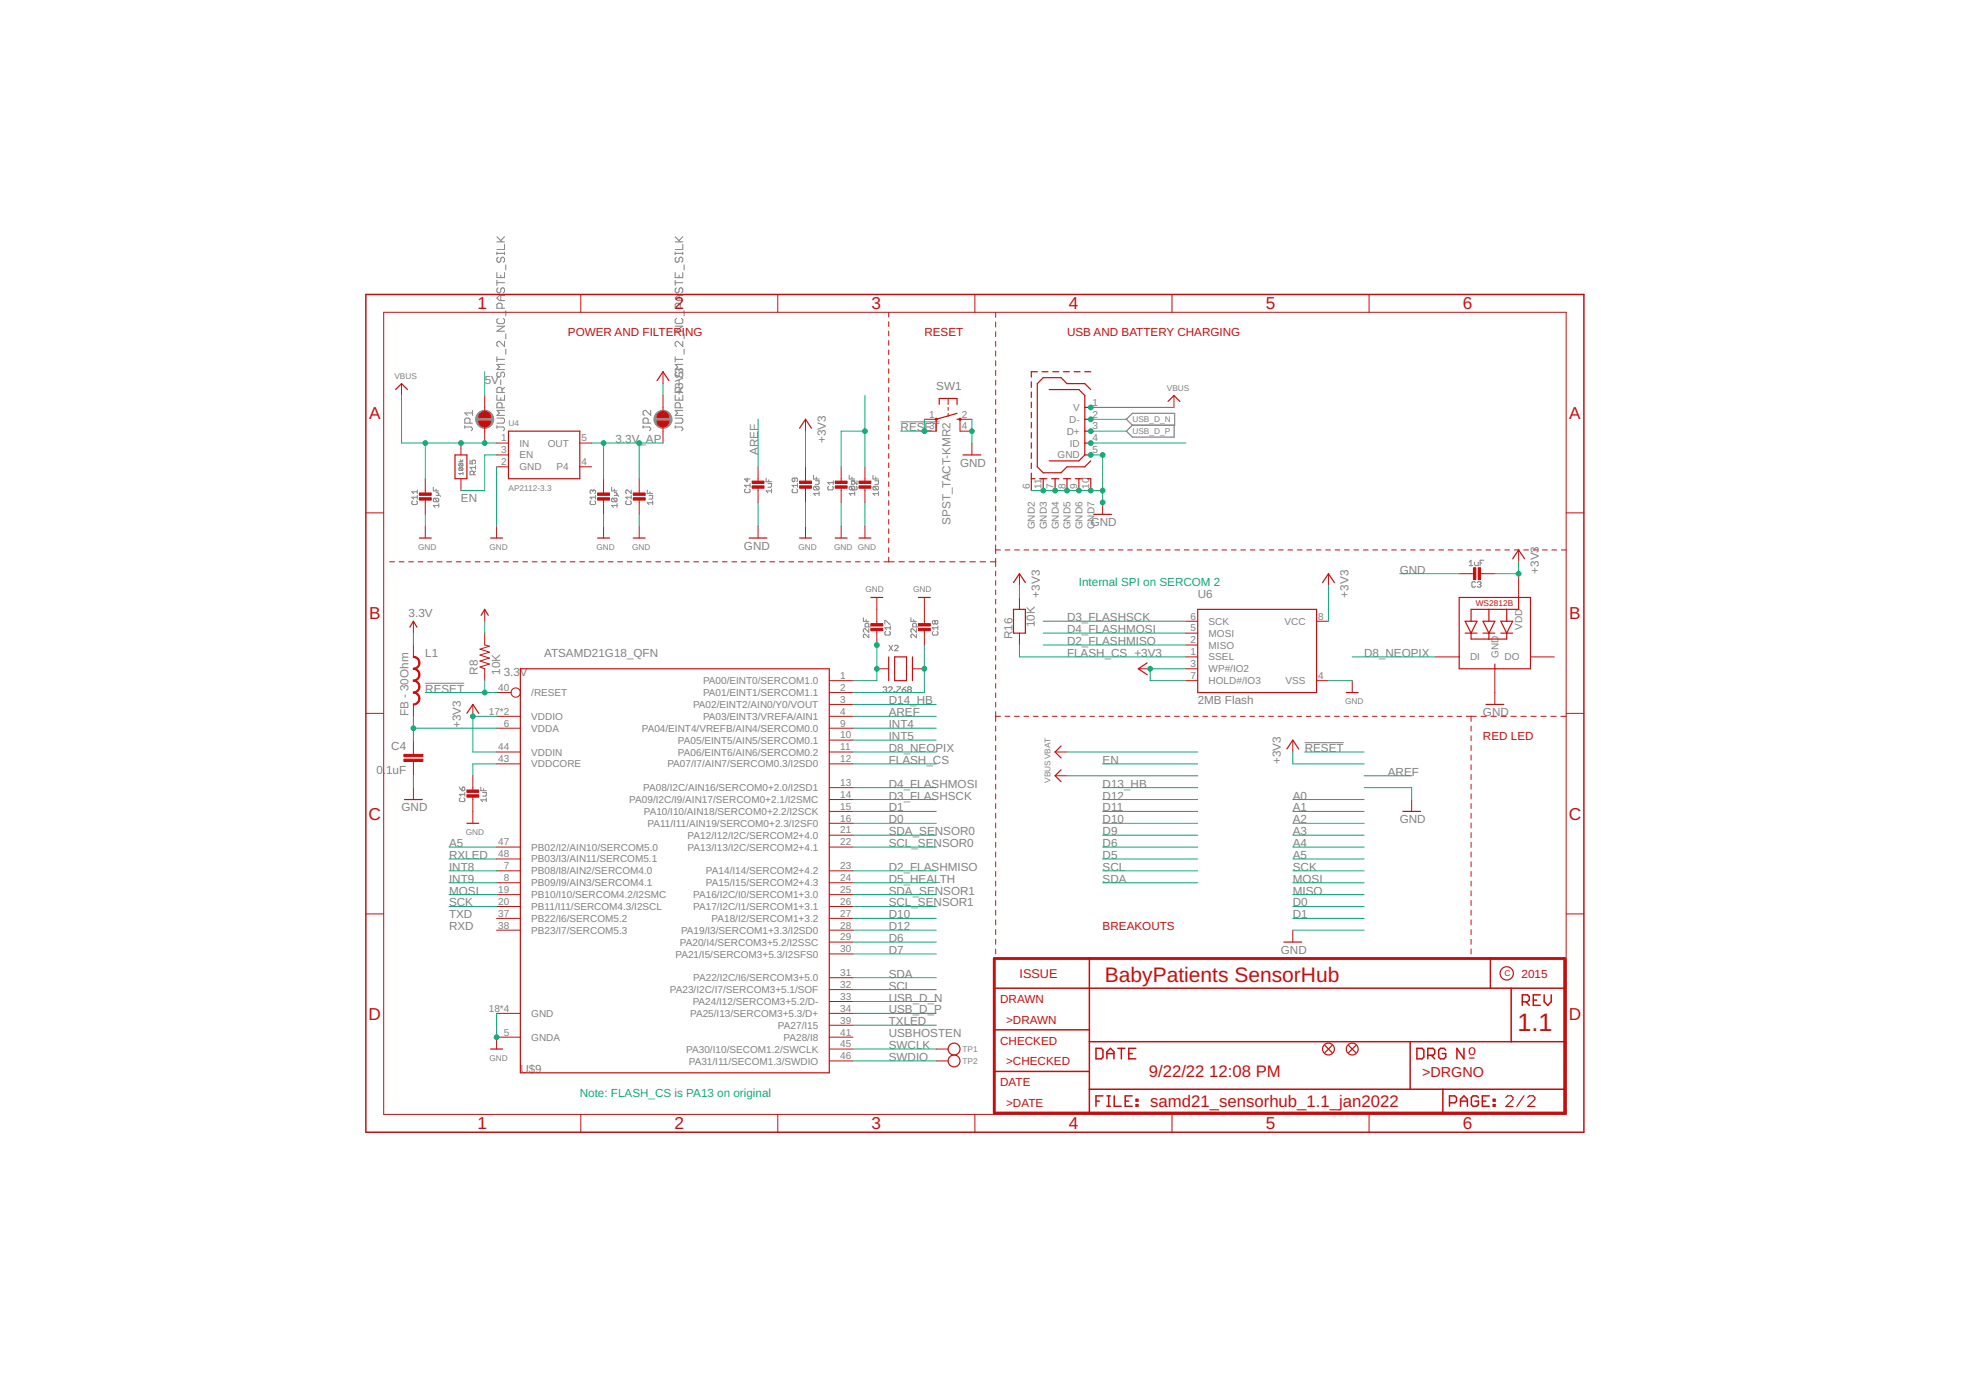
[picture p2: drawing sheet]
<svg xmlns="http://www.w3.org/2000/svg" width="420mm" height="297mm" viewBox="0 0 420 297" stroke-linecap="round" stroke-linejoin="round" font-family="sans-serif">
<g fill="none" stroke="#808080" stroke-width=".21">
<path d="M106.2 58.2v1.1h1.6v-1.1M106.2 53.9v.5M106.2 59.9v1.1M106.2 54.1h1.6M106.2 51.7h1.6M106.2 50.6l1.1 1.1M106.5 55l-.3 .2v.6l.3 .2h.2l.3-.2v-.6l.3-.2h.2l.3 .2v.6l-.3 .2M107 58.8v.5M107.8 52.2v1.1h-1.6M107.8 53.9v.5M107.8 50.6l-.8 .8M108.1 56.6v1.1"/>
<path d="M144.3 58.2v1.1h1.6v-1.1M144.3 54.1h1.6M144.3 51.7h1.6M144.3 53.9v.5M144.3 59.9v1.1M144.3 50.6l1.1 1.1M144.6 55l-.3 .2v.6l.3 .2h.2l.3-.2v-.6l.3-.2h.2l.3 .2v.6l-.3 .2M145.1 58.8v.5M145.9 52.2v1.1h-1.6M145.9 53.9v.5M145.9 50.6l-.8 .8M146.2 56.6v1.1"/>
<path d="M106.2 76.2v1.1M106.2 76.8h1.6M106.2 69.7h1.6l-1.6 1.1h1.6M106.2 60.4h1.6M106.5 61.5l-.3 .3v.5l.3 .3h.2l.3-.3v-.5l.3-.3h.2l.3 .3v.5l-.3 .3M106.5 68.1l-.3 .2v.6l.3 .3h1l.3-.3v-.6l-.3-.2M106.5 79.5l-.3 .3v.5l.3 .3h.2l.3-.3v-.5l.3-.3h.2l.3 .3v.5l-.3 .3M107 63.1v1.1M107.3 65.9v-.9l-.3-.2h-.5l-.3 .2v.9h1.6M107.8 73v1.1l-1.1-1.1h-.2l-.3 .2v.6l.3 .3M107.8 77.9h-1.6l.5 .5-.5 .6h1.6M107.8 63.1h-1.1l-.5 .6 .5 .5h1.1"/>
<path d="M108.1 66.4v1.1M108.1 71.3v1.1M108.1 74.6v1.1M144.3 76.8h1.6M144.3 69.7h1.6l-1.6 1.1h1.6M144.3 60.4h1.6M144.3 76.2v1.1M144.6 79.5l-.3 .3v.5l.3 .3h.2l.3-.3v-.5l.3-.3h.2l.3 .3v.5l-.3 .3M144.6 68.1l-.3 .2v.6l.3 .3h1l.3-.3v-.6l-.3-.2M144.6 61.5l-.3 .3v.5l.3 .3h.2l.3-.3v-.5l.3-.3h.2l.3 .3v.5l-.3 .3M145.1 63.1v1.1M145.4 65.9v-.9l-.3-.2h-.5l-.3 .2v.9h1.6"/>
<path d="M145.9 77.9h-1.6l.5 .5-.5 .6h1.6M145.9 73v1.1l-1.1-1.1h-.2l-.3 .2v.6l.3 .3M145.9 63.1h-1.1l-.5 .6 .5 .5h1.1M146.2 66.4v1.1M146.2 71.3v1.1M146.2 74.6v1.1M98.1 98.7h.8M98.2 99h.6l.1 .2-.1 .4M98.2 99.9h.6l.1 .2-.1 .4M98.2 99.9l-.1 .5 .1 .1h.6M98.2 99l-.1 .5 .7 .1M98.2 99.9l.6 .6"/>
<path d="M98.2 99l.6 .6M98.4 98.2l.3 .5 .2-.5M99.3 91.2h1.4l.3 .3v.3l-.3 .3M99.3 91v.5M100.4 90.4v-.8l-.2-.3h-.6l-.3 .3v.8h1.7M100.5 98.3v.8h.5l-.1-.4 .1-.4h.4l.2 .2v.4l-.2 .2M101 87.7v1.1M101 88.2h-1.7l.6 .6M101.6 99.9h-1.1l.4 .4M101.6 99.5v.8M106.2 91.2h1.3l.3 .3v.3l-.3 .3M106.2 84.4v1.1h1.6v-1.1"/>
<path d="M106.2 89.3h1.3l.3 .3v.5l-.3 .3h-1.3M106.2 91v.5M107 81.2v1M107 85v.5M107.3 83.9v-.8l-.3-.3h-.5l-.3 .3v.8h1.6M107.3 87.1v-.8l-.3-.2h-.5l-.3 .2v.8h1.6M107.8 87.7h-1.6l.5 .5-.5 .6h1.6M107.8 82.8l-.5 .5M137.4 91.2h1.4l.3 .3v.3l-.3 .3M137.4 91v.5M138.5 90.4v-.8l-.2-.3h-.6l-.3 .3v.8h1.7M139.1 87.7v1.1l-1.1-1.1h-.3l-.3 .3v.5l.3 .3"/>
<path d="M144.3 91.2h1.3l.3 .3v.3l-.3 .3M144.3 89.3h1.3l.3 .3v.5l-.3 .3h-1.3M144.3 84.4v1.1h1.6v-1.1M144.3 91v.5M145.1 81.2v1M145.1 85v.5M145.4 87.1v-.8l-.3-.2h-.5l-.3 .2v.8h1.6M145.4 83.9v-.8l-.3-.3h-.5l-.3 .3v.8h1.6M145.9 87.7h-1.6l.5 .5-.5 .6h1.6M145.9 82.8l-.5 .5M192.5 90.1h8.3M88.2 107l-.2 .2v.4l.2 .2h.8l.2-.2v-.4l-.2-.2"/>
<path d="M89.2 104.7v.8M89.2 105.9v.8M89.2 106.3h-1.2l.4 .4M89.2 105.1h-1.2l.4 .4M92.6 104.1v.8h1.2M92.8 106.5h.8l.2 .2v.3l-.2 .2M92.8 106.5l-.2 .2v.3l.2 .2h.8M92.8 106.5l.8 .7M93.2 105.3h.4l.2 .2-.2 .4M93.2 105.9h.8l.2 .2M93.2 104.5v.4M93.8 108h-1.2l.4 .4"/>
<path d="M93.8 107.6v.8M98.9 101.2h-.8l.3 .3M98.9 100.9v.6M101.2 101.5v-.6l-.2-.2h-.4l-.1 .2v.6h1.1M101.6 100.7l-.4 .4M126.3 107l-.2 .2v.4l.2 .2h.8l.2-.2v-.4l-.2-.2M126.7 104.9l-.2-.2-.4 .2v.4l.2 .2M126.7 104.9l.2-.2 .4 .2v.4l-.2 .2M126.7 104.9v.2M127.3 106.3h-1.2l.4 .4M127.3 105.9v.8M130.7 104.1v.8h1.2"/>
<path d="M130.9 106.5l-.2 .2v.3l.2 .2h.8M130.9 106.5h.8l.2 .2v.3l-.2 .2M130.9 106.5l.8 .7M131.3 105.9h.8l.1 .2M131.3 105.3h.4l.2 .2-.2 .4M131.3 104.5v.4M131.9 108h-1.2l.4 .4M131.9 107.6v.8M133.9 107l-.2 .2v.4l.2 .2h.8l.2-.2v-.4l-.2-.2M134.9 106.3h-1.2l.4 .4M134.9 104.7v.8l-.8-.8-.4 .2v.4l.2 .2M134.9 105.9v.8"/>
<path d="M138.3 104.7v.8h1.2M138.7 105.9h.8v.6l-.2 .2h-.6M138.9 105.1v.4M139.5 107.4h-1.2l.4 .4M139.5 107v.8M159.3 104.5l-.2 .2v.4l.2 .2h.8l.2-.2v-.4l-.2-.2M159.7 102.2v.8l-.6-.6h1.2M160.3 103.3v.8M160.3 103.7h-1.2l.4 .4M163.7 102.2v.8h1.2M164.1 103.3h.8v.6l-.2 .2h-.6M164.3 102.6v.4"/>
<path d="M164.9 104.9h-1.2l.4 .4M164.9 104.5v.8M169.5 104.5l-.2 .2v.4l.2 .2h.8l.2-.2v-.4l-.2-.2M169.9 102.2v.5l-.2 .3-.4-.3v-.3l.2-.2h.8l.2 .2v.3l-.2 .3M170.5 103.7h-1.2l.4 .4M170.5 103.3v.8M173.9 101.6v.8h1.1M174.1 103.9h.7l.2 .2v.4l-.2 .2M174.1 103.9l-.2 .2v.4l.2 .2h.7M174.1 103.9l.7 .8M174.3 102.7h.7v.6l-.2 .2h-.5M174.5 102v.4"/>
<path d="M175 105.5h-1.1l.4 .4M175 105.1v.8M177.1 103.9l-.2 .2v.4l.2 .2h.8l.2-.2v-.4l-.2-.2M178.1 102.7v.8M178.1 103.1h-1.2l.4 .4M181.5 101.6v.8h1.2M181.7 103.9l-.2 .2v.4l.2 .2h1.3l.2-.2v-.4l-.2-.2M181.7 103.9h.8l.2 .2v.4l-.2 .2zM181.9 102.7h.8v.6l-.2 .2h-.6M182.1 102v.4M182.2 103.9l-.2 .2v.4l.2 .2M182.2 102.7l-.2 .3v.3l.2 .2"/>
<path d="M182.4 102.7l.8 .8v-.8M182.7 105.5h-1.2l.4 .4M182.7 105.1v.8M186.6 101.6v.8h1.1M186.8 103.9l-.2 .2v.4l.2 .2h.7M186.8 103.9h.7l.2 .2v.4l-.2 .2M186.8 103.9l.7 .8M187 102.7h.7v.6l-.2 .2h-.5M187.2 102v.4M187.7 105.5h-1.1l.4 .4M187.7 105.1v.8M317.1 119.7h-.8v1.2"/>
<path d="M184.5 132v.8h1.2M185.1 132.4v.4M185.7 134v-.6l-.2-.2h-.4l-.2 .2v.6h1.2M185.7 134.3v.8l-.8-.8-.4 .3v.3l.2 .2M185.7 135.5v.8l-.8-.8-.4 .2v.4l.2 .2M189.1 133.4v-.8l1.2 .8M189.3 134.9l-.2 .2v.4l.2 .2h.8l.2-.2v-.4l-.2-.2M190 137.9l.8 1.2M190.3 133.8v.8M190.3 134.2h-1.2l.4 .4M190.8 137.9l-.8 1.2M191.2 138.1l.1-.2h.4l.2 .2v.2l-.7 .8h.7"/>
<path d="M194.7 132v.8h1.1M195.3 132.4v.4M195.8 135.5v.8l-.7-.8-.4 .2v.4l.2 .2M195.8 134.3v.8l-.7-.8-.4 .3v.3l.2 .2M195.8 134v-.6l-.2-.2h-.3l-.2 .2v.6h1.1M199.5 134.9l-.2 .2v.4l.2 .2h.7l.2-.2v-.4l-.2-.2M199.8 132.8l-.2-.2-.3 .2v.4l.2 .2 .3-.2M199.8 132.8l.2-.2 .4 .2v.4l-.2 .2-.4-.2M199.8 132.8v.4M200.4 134.2h-1.1l.3 .4M200.4 133.8v.8M314 120.1l.4-.4v1.2"/>
<path d="M314 120.9h.7M315.1 120.1v.6l.2 .2h.6v-.8M315.3 124.5l-.2-.2h-.4l-.1 .2v.8l.1 .2h.4l.2-.2M315.7 124.5l.2-.2h.4l.2 .2-.2 .4M316.1 124.9h.2M316.3 120.3h.4M316.3 124.9l.2 .2-.2 .4h-.4l-.2-.2M90.9 146h8.3M188.7 147l.2-.2h.4l.2 .2-.2 .4M189.1 147.4h.2M189.3 147.4l.2 .2-.2 .4h-.4l-.2-.3M189.9 147l.2-.2h.4l.2 .2v.2l-.8 .8h.8"/>
<path d="M191.1 147.7h.1v.3h-.1zM191.6 146.8h.8v.2l-.8 .7v.3M192.8 147.4h.6l.2 .3-.2 .3h-.4l-.2-.3zM193.6 146.8l-.8 .6M194.2 147.4l-.2-.2 .2-.4h.4l.2 .2-.2 .4M194.2 147.4h.4M194.2 147.4l-.2 .2 .2 .4h.4l.2-.3-.2-.3M278.8 158.7h8.3M98.2 168.2l.6 .8M98.4 170.5l-.2 .2v.4l.2 .2h.7l.2-.2v-.4l-.2-.2M98.8 168.4l.2-.2 .3 .2v.4l-.2 .2h-.3zM99.3 169.4v.7"/>
<path d="M99.3 169.8h-1.1l.4 .3M102.8 168.2v.8h1.1M103.1 169.4h.8v.5l-.2 .2h-.6M103.3 168.6v.4M103.9 170.9h-1.1l.3 .4M103.9 170.5v.8"/>
</g>
<g fill="#808080" stroke="#808080" stroke-width=".21">
<circle cx="103.6" cy="89.6" r="1.93"/>
<circle cx="141.7" cy="89.6" r="1.93"/>
</g>
<path d="M240.7 89.6l1.3-1.3h9v2.6h-9zM242 90.9l-1.3 1.2 1.3 1.3h8.9v-2.5" fill="none" stroke="#808080" stroke-width=".25"/>
<g fill="none" stroke="#c90d0c" stroke-width=".21">
<path d="M82 66.7h252.7v171.4h-252.7zM124.1 62.9v3.8M141.7 79.4v2.6M166.2 62.9v3.8M189.9 66.7v1.1M189.9 68.7v1.1M189.9 70.8v1M189.9 72.8v1M189.9 74.8v1M189.9 76.8v1M189.9 78.8v1M208.3 62.9v3.8"/>
<path d="M212.8 66.7v1.1M212.8 68.8v1.1M212.8 70.9v1M212.8 73v1M212.8 75v1.1M212.8 77.1v1.1M212.8 79.2v1M250.5 62.9v3.8M292.6 62.9v3.8M85.8 82v2.5M98.5 94.7v2.5M103.6 84.5v3.4"/>
<path d="M103.6 91.2v3.5M106.1 94.7h2.6M106.1 97.2h2.6M106.1 99.8h2.6M123.9 94.7h2.5M123.9 99.8h2.5M141.7 84.5v3.4M141.7 91.2v3.5M162 99.8v3.3M172.1 89.6v2.5M172.1 99.8v3.3M179.8 99.8v3.3"/>
<path d="M184.8 99.8v3.3M189.9 80.8v1M189.9 82.8v1M189.9 84.9v1M189.9 86.9v1M189.9 88.9v1M189.9 90.9v1M189.9 92.9v1M189.9 94.9v1M189.9 96.9v1M189.9 98.9v1M197.5 89.6h2.6v2.5h-2.6"/>
<path d="M202.6 85.2v1.2M202.6 87.1v.6M202.6 88.3v.7M207.7 94.7v2.5M207.7 89.6h-2.5v2.5h2.5M212.8 81.2v1.1M212.8 83.3v1.1M212.8 85.4v1M212.8 87.5v1M212.8 89.5v1.1M212.8 91.6v1.1M212.8 93.7v1"/>
<path d="M212.8 95.7v1.1M212.8 97.8v1.1M212.8 99.9v1.1M250.9 84.5v2.6M78.2 109.6h3.8M90.9 102.3v3.3M90.9 106.6v3.3M90.9 112.4v2.6M98.5 102.3v2.5M106.1 112.4v2.6M129 102.3v3.3M129 106.6v3.3"/>
<path d="M129 112.4v2.6M136.6 102.3v3.3M136.6 106.6v3.3M136.6 112.4v2.6M162 104.1v3.3M162 112.4v2.6M172.1 104.1v3.3M172.1 112.4v2.6M179.8 104.1v3.3M179.8 112.4v2.6M184.8 104.1v3.3M184.8 112.4v2.6"/>
<path d="M189.9 100.9v1.1M189.9 103v1M189.9 105v1M189.9 107v1M189.9 109v1M189.9 111v1M189.9 113v1M189.9 115v1M189.9 117.1v.9M189.9 119.1v1M212.8 102v1M212.8 104v1.1"/>
<path d="M212.8 106.1v1.1M212.8 108.2v1M212.8 110.2v1.1M212.8 112.3v1.1M212.8 114.4v1.1M212.8 116.5v1.8M212.8 119.3v1.8M212.8 117.5h1M214.8 117.5h1M216.8 117.5h1M218.8 117.5h1.1M220.9 117.5h1"/>
<path d="M222.9 117.5h1M224.9 117.5h1M226.9 117.5h1M228.9 117.5h1M230.9 117.5h1M232.9 117.5h1.1M234.9 117.5h1.1M235.6 107.4v2.5M237 117.5h1M239 117.5h1M241 117.5h1M243 117.5h1"/>
<path d="M245 117.5h1M247 117.5h1.1M249.1 117.5h1M251.1 117.5h1M253.1 117.5h1M255.1 117.5h1M257.1 117.5h1M259.1 117.5h1.1M261.2 117.5h1M263.2 117.5h1M265.2 117.5h1M267.2 117.5h1"/>
<path d="M269.2 117.5h1M271.2 117.5h1M273.2 117.5h1.1M275.3 117.5h1M277.3 117.5h1M279.3 117.5h1M281.3 117.5h1M283.3 117.5h1M285.3 117.5h1M287.3 117.5h1.1M289.3 117.5h1.1M291.4 117.5h1"/>
<path d="M293.4 117.5h1M295.4 117.5h1M297.4 117.5h1M299.4 117.5h1M301.5 117.5h1M303.5 117.5h1M305.5 117.5h1M307.5 117.5h1M309.5 117.5h1M311.5 117.5h1M313.5 117.5h1.1M315.6 117.5h1"/>
<path d="M317.6 117.5h1M319.6 117.5h1M321.6 117.5h1M323.6 117.5h1M324.5 117.5v2.6M325.6 117.5h1M327.6 117.5h1.1M329.6 117.5h1.1M331.7 117.5h1M333.7 117.5h1M334.7 109.6h3.8M83.3 120.1h1"/>
<path d="M85.3 120.1h1M87.3 120.1h1.1M88.3 132.8v2.5M88.3 137.8v2.6M89.4 120.1h1M91.4 120.1h1M93.4 120.1h1.1M95.5 120.1h1M97.5 120.1h1M99.5 120.1h1M101.6 120.1h1M103.6 120.1h1"/>
<path d="M103.6 135.3v2.5l1 .3-2 .6 2 .7-2 .6 2 .6-2 .7 2 .6-2 .6 1 .4v2.6M103.6 130.2v2.6M105.6 120.1h1M107.7 120.1h1M109.7 120.1h1M111.7 120.1h1M113.7 120.1h1.1M115.8 120.1h1M117.8 120.1h1M119.8 120.1h1.1M121.9 120.1h1M123.9 120.1h1"/>
<path d="M125.9 120.1h1.1M128 120.1h1M130 120.1h1M132 120.1h1.1M134 120.1h1.1M136.1 120.1h1M138.1 120.1h1M140.1 120.1h1.1M142.2 120.1h1M144.2 120.1h1M146.2 120.1h1.1M148.3 120.1h1"/>
<path d="M150.3 120.1h1M152.3 120.1h1.1M154.4 120.1h1M156.4 120.1h1M158.4 120.1h1.1M160.5 120.1h1M162.5 120.1h1M164.5 120.1h1.1M166.6 120.1h1M168.6 120.1h1M170.6 120.1h1.1M172.7 120.1h1"/>
<path d="M174.7 120.1h1M176.7 120.1h1.1M178.8 120.1h1M180.8 120.1h1M182.8 120.1h1M184.8 120.1h1.1M186.9 120.1h1M187.4 127.7v5.8M187.4 134.5v3.3M188.9 120.1h2.2M192.1 120.1h1.2M194.3 120.1h1.2"/>
<path d="M196.4 120.1h1.2M197.5 127.7v5.8M197.5 134.5v3.3M198.6 120.1h1.2M200.8 120.1h1.2M202.9 120.1h1.2M205.1 120.1h1.2M207.3 120.1h1.1M209.5 120.1h1.1M211.6 120.1h1.2M212.8 122.1v1M212.8 124.1v1"/>
<path d="M212.8 126.1v1M212.8 128.1v1M212.8 130.1v1M212.8 132.1v1M212.8 134.1v1M212.8 136.1v1M212.8 138.1v1M217.9 122.6v2.5M217.9 127.7v2.5M217.9 135.3v2.5M253.4 132.8h2.6M253.4 135.3h2.6"/>
<path d="M253.4 137.8h2.6M281.4 132.8h2.5M283.9 122.6v2.5M311.8 122.6h3.4M316.2 122.6h3.3M324.5 122.6v5.1M78.2 152.4h3.8M88.3 150.5v2.6M88.3 158.2v3M101 150.5v2.6M106.1 153.1h5.1M106.1 155.6h5.1"/>
<path d="M106.1 148h3.1M177.2 153.1h5.1M177.2 155.6h5.1M177.2 148h5.1M177.2 145.5h5.1M177.2 150.5h5.1M177.2 158.2h5.1M187.4 142.9h2.5M195 142.9h2.5M212.8 140.1v1M212.8 142.1v1M212.8 144.1v1"/>
<path d="M212.8 146.1v1M212.8 148.1v1M212.8 150.1v1M212.8 152.1v2.1M212.8 155.2v1M212.8 157.2v1.1M212.8 159.3v1.1M212.8 153.1h1M214.8 153.1h1M216.8 153.1h1M218.8 153.1h1M220.8 153.1h1"/>
<path d="M222.8 153.1h1.1M224.9 153.1h1M226.9 153.1h1M228.9 153.1h1M230.9 153.1h1M232.9 153.1h1M234.9 153.1h1M236.9 153.1h1M239 153.1h.9M241 153.1h1M243 153.1h1M243.3 142.9h2.5"/>
<path d="M245 153.1h1M247 153.1h1M249 153.1h1M251 153.1h1M253 153.1h1M253.4 145.5h2.6M253.4 142.9h2.6M253.4 140.4h2.6M255 153.1h1.1M257 153.1h1.1M259.1 153.1h1M261.1 153.1h1"/>
<path d="M263.1 153.1h1M265.1 153.1h1M267.1 153.1h1M269.1 153.1h1M271.1 153.1h1M273.1 153.1h1.1M275.1 153.1h1.1M276.3 158.2v2.5M277.2 153.1h1M279.2 153.1h1M281.2 153.1h1M281.4 145.5h2.5"/>
<path d="M283.2 153.1h1M285.2 153.1h1M287.2 153.1h1M289 145.5v2.5M289.2 153.1h1M291.2 153.1h1M293.3 153.1h1M295.3 153.1h1M297.3 153.1h1M299.3 153.1h1M301.3 153.1h1M303.3 153.1h1"/>
<path d="M305.3 153.1h1M306.8 140.4h5M307.3 153.1h1.1M309.4 153.1h1M311.4 153.1h1M313.4 153.1h2.1M314.4 153.1v1.1M314.4 155.2v1M314.4 157.2v1.1M314.4 159.3v1.1M316.5 153.1h1.1M318.6 153.1h1.2"/>
<path d="M319.5 142.9v7.6M320.8 153.1h1.1M322.9 153.1h1.1M325 153.1h1.2M327.1 140.4h5.1M327.2 153.1h1.1M329.3 153.1h1.1M331.4 153.1h1.2M333.6 153.1h1.1M334.7 152.4h3.8M88.3 162.7v3.1M88.3 168.3v2.6"/>
<path d="M101 165.8v3.3M101 170.1v5.8M106.1 160.7h5.1M106.1 163.2h5.1M177.2 160.7h5.1M177.2 170.9h5.1M177.2 168.3h5.1M177.2 175.9h5.1M177.2 173.4h5.1M177.2 163.2h5.1M177.2 178.5h5.1M212.8 161.4v1"/>
<path d="M212.8 163.4v1.1M212.8 165.5v1.1M212.8 167.6v1.1M212.8 169.7v1M212.8 171.7v1.1M212.8 173.8v1.1M212.8 175.9v1M212.8 177.9v1.1M225.5 165.8h2.5M225.5 160.7h2.5M301.7 170.9v2.5M314.4 161.4v1"/>
<path d="M314.4 163.4v1.1M314.4 165.5v1.1M314.4 167.6v1.1M314.4 169.7v1M314.4 171.7v1.1M314.4 173.8v1.1M314.4 175.9v1M314.4 177.9v1.1M78.2 195.3h3.8M106.1 191.2h5.1M106.1 193.7h5.1M106.1 196.3h5.1"/>
<path d="M106.1 198.8h5.1M106.1 188.6h5.1M106.1 186.1h5.1M106.1 181h5.1M106.1 183.6h5.1M177.2 191.2h5.1M177.2 193.7h5.1M177.2 196.3h5.1M177.2 198.8h5.1M177.2 188.6h5.1M177.2 186.1h5.1M177.2 181h5.1"/>
<path d="M212.8 180v1.1M212.8 182.1v1.1M212.8 184.1v1.1M212.8 186.2v1.1M212.8 188.3v1.1M212.8 190.4v1M212.8 192.4v1.1M212.8 194.5v1.1M212.8 196.6v1.1M212.8 198.6v1.1M276.3 198.8v2.5M314.4 180v1.1"/>
<path d="M314.4 182.1v1.1M314.4 184.1v1.1M314.4 186.2v1.1M314.4 188.3v1.1M314.4 190.4v1M314.4 192.4v1.1M314.4 194.5v1.1M314.4 196.6v1.1M314.4 198.6v1.1M334.7 195.3h3.8M106.1 216.6h5.1M177.2 216.6h5.1"/>
<path d="M177.2 208.9h5.1M177.2 211.5h5.1M177.2 214h5.1M177.2 219.1h5.1M177.2 201.3h5.1M177.2 203.9h5.1M212.8 200.7v1.1M212.8 202.8v1.1M314.4 200.7v1.1M314.4 202.8v1.1M111.2 221.6h-5.1v2.6M124.1 238.1v3.9"/>
<path d="M166.2 238.1v3.9M177.2 221.6h5.1M177.2 224.2h5.1M177.2 226.7h5.1M200.1 224.2h2.5M200.1 226.7h2.5M208.3 238.1v3.9M250.5 238.1v3.9M292.6 238.1v3.9"/>
<circle cx="110.2" cy="148" r=".99"/>
</g>
<path d="M212.5 204.8h121.9v33h-121.9z" fill="none" stroke="#c90d0c" stroke-width=".61"/>
<g fill="none" stroke="#c90d0c" stroke-width=".32">
<path d="M78.2 62.9h260.3v179.1h-260.3zM212.5 211.2h121.9M232.8 204.8v33M318.5 204.8v6.4M323 211.2v11.4M325.3 214.1h1.2l.3-.4v-.7l-.3-.4h-1.2v2.2M326.1 214.1l.7 .7M327.7 213.7h.7M329.2 212.6h-1.5v2.2h1.5M330 212.6v1.5l.8 .7 .7-.7v-1.5M212.5 220.1h20.3M212.5 229h20.3"/>
<path d="M232.8 232.8h101.6M232.8 222.6h101.6M234.2 224h1.2l.3 .4v1.5l-.3 .4h-1.2zM234.2 235.3h.8M235.7 234.2h-1.5v2.2M236.6 225.1h1.5M236.6 226.3v-1.5l.7-.8 .8 .8v1.5M236.6 234.2h.7M236.6 236.4h.7M236.9 234.2v2.2M238.1 234.2v2.2h1.5M238.9 224h1.5"/>
<path d="M239.6 224v2.3M240.5 235.3h.7M241.2 225.1h.8M242 234.2h-1.5v2.2h1.5M242.7 224h-1.5v2.3h1.5M242.8 234.9h.4v.4h-.4zM242.8 236.1h.4v.3h-.4zM301.4 222.6v10.2M302.8 224h1.1l.4 .4v1.5l-.4 .4h-1.1zM305.1 225.5h1.2l.3-.4v-.7l-.3-.4h-1.2v2.3M305.9 225.5l.7 .8M308.4 232.8v5"/>
<path d="M309 224.4l-.4-.4h-.8l-.3 .4v1.5l.3 .4h.8l.4-.4v-.8h-.8M309.8 235.7h1.1l.4-.4v-.8l-.4-.3h-1.1v2.2M312.1 235.3h1.5M312.1 236.4v-1.5l.8-.7 .7 .7v1.5M312.9 224v2.3l-1.5-2.3v2.3M316 234.5l-.4-.3h-.8l-.3 .3v1.6l.3 .3h.8l.4-.3v-.8h-.8M316.8 235.3h.7M318.3 234.2h-1.5v2.2h1.5M319.1 234.9h.4v.4h-.4zM319.1 236.1h.4v.3h-.4z"/>
</g>
<g fill="none" stroke="#c90d0c" stroke-width=".25">
<path d="M221.7 79.4h-1.3v1.2M222.7 79.4h1.3M225 79.4h1.3M227.3 79.4h1.2M229.6 79.4h1.2M231.8 79.4h1.3M84.5 83.2l1.3-1.2 1.3 1.2M97.2 97.2h2.6v5.1h-2.6zM108.7 92.1h15.2v10.2h-15.2zM140.4 81.3l1.3-1.9 1.3 1.9M170.9 91.5l1.2-1.9 1.3 1.9M200.7 86.4v-1.2h3.8v1.2"/>
<path d="M204.5 89.6h.7M204.5 88.3l-4.4 1.3M205.8 97.2h3.8M220.4 81.6v1.2M220.4 83.8v1.1M220.4 85.9v1.2M220.4 88.1v1.2M220.4 90.3v1.1M220.4 92.5v1.1M220.4 94.6v1.2M220.4 96.8v1.2M220.4 99v1.1"/>
<path d="M224.2 83.2h6.4l1.2 1.3v12.7M231.8 97.2h1.3M231.8 89.6h1.3M231.8 92.1h1.3M231.8 94.7h1.3M231.8 87.1h1.3M231.8 97.2l-1.2 1.3h-6.4M233.1 83.2l-1.3-1.2h-3.8l-1.2-1.3h-3.9l-1.2 1.3v17.8l1.2 1.2h3.9l1.2-1.2h3.8l1.3-1.3M249.6 85.8l1.3-1.3 1.3 1.3M89.6 115h2.6M104.9 115h2.5M127.7 115h2.6"/>
<path d="M135.3 115h2.6M160.1 115h3.8M170.9 115h2.5M178.5 115h2.5M183.6 115h2.5M220.4 102.3h.8M220.4 101.1v3.7M222.2 102.3h1.5M222.9 102.3v2.5M224.7 102.3h1.6M225.5 102.3v2.5M227.3 102.3h1.5"/>
<path d="M228 102.3v2.5M229.8 102.3h1.5M230.6 102.3v2.5M232.3 102.3h.8v2.5M233.7 109.9h3.9M323.3 119.4l1.2-1.9 1.3 1.9M87.6 134l.7-1.2 .8 1.2M102.8 131.5l.8-1.3 .8 1.3M186.1 127.7h2.6M196.3 127.7h2.5M216.6 130.2h2.5v5.1h-2.5zM216.6 124.5l1.3-1.9 1.2 1.9"/>
<path d="M256 130.2h25.4v17.8h-25.4zM282.6 124.5l1.3-1.9 1.3 1.9M311.8 127.7h15.3v15.2h-15.3zM313.1 132.8h2.6l-1.3 2.5zM313.1 135.3h2.6M314.4 135.3v1.3h7.6v-1.3M316.9 132.8h2.6l-1.3 2.5zM316.9 135.3h2.6M318.2 130.2v2.6M318.2 135.3v1.3M320.7 132.8h2.6l-1.3 2.5zM320.7 135.3h2.6"/>
<path d="M322 130.2v2.6M324.5 127.7v2.5h-10.1v2.6M99.8 152.4l1.2-1.9 1.3 1.9M111.2 142.9h66v86.4h-66zM189.9 140.4v5.1M191.2 140.4h2.5v5.1h-2.5zM195 140.4v5.1M226.8 159.4l-1.3 1.3 1.3 1.3M245.2 141.6l-1.9 1.3 1.9 1.3M287.7 148h2.6M317.6 150.5h3.8M319.5 141.9v1"/>
<path d="M86.4 170.9h3.9M99.8 175.9h2.5M226.8 164.5l-1.3 1.3 1.3 1.2M275 160.1l1.3-1.9 1.3 1.9M299.8 173.4h3.8M274.4 201.3h3.8M104.9 224.2h2.5M283.1 223.4l1.6 1.5M284.7 223.4l-1.6 1.5M288.2 223.4l1.6 1.5M289.8 223.4l-1.6 1.5M314.1 226.1h.9"/>
<path d="M321.8 234.5l.4-.3h.8l.3 .3v.4l-1.5 1.6h1.5M325.7 234.2l-1.5 2.3M326.5 234.5l.4-.3h.7l.4 .3v.4l-1.5 1.6h1.5"/>
<circle cx="322" cy="208" r="1.42"/>
<circle cx="203.9" cy="226.7" r="1.27"/>
<circle cx="203.9" cy="224.2" r="1.27"/>
<circle cx="283.9" cy="224.2" r="1.27"/>
<circle cx="289" cy="224.2" r="1.27"/>
</g>
<g fill="#c90d0c" stroke="#c90d0c" stroke-width=".21">
<path d="M89.6 106.4h2.6v.5h-2.6z"/>
<path d="M89.6 105.3h2.6v.6h-2.6z"/>
<path d="M135.3 106.4h2.6v.5h-2.6z"/>
<path d="M135.3 105.3h2.6v.6h-2.6z"/>
<path d="M127.7 106.4h2.6v.5h-2.6z"/>
<path d="M127.7 105.3h2.6v.6h-2.6z"/>
<path d="M160.7 103.8h2.6v.5h-2.6z"/>
<path d="M160.7 102.8h2.6v.5h-2.6z"/>
<path d="M99.8 169.8h2.5v.5h-2.5z"/>
<path d="M99.8 168.8h2.5v.5h-2.5z"/>
<path d="M186.1 133.3h2.6v.5h-2.6z"/>
<path d="M186.1 134.3h2.6v.5h-2.6z"/>
<path d="M196.3 133.3h2.5v.5h-2.5z"/>
<path d="M196.3 134.3h2.5v.5h-2.5z"/>
<path d="M170.9 103.8h2.5v.5h-2.5z"/>
<path d="M170.9 102.8h2.5v.5h-2.5z"/>
<path d="M178.5 103.8h2.5v.5h-2.5z"/>
<path d="M178.5 102.8h2.5v.5h-2.5z"/>
<path d="M183.6 103.8h2.5v.5h-2.5z"/>
<path d="M183.6 102.8h2.5v.5h-2.5z"/>
<path d="M315.9 121.3h.5v2.6h-.5z"/>
<path d="M314.9 121.3h.5v2.6h-.5z"/>
<path d="M86.3 162.2h4.1v.5h-4.1z"/>
<path d="M86.3 161.2h4.1v.5h-4.1z"/>
</g>
<g fill="none" stroke="#c90d0c" stroke-width=".42">
<circle cx="200.1" cy="89.6" r=".13"/>
<circle cx="205.2" cy="89.6" r=".13"/>
</g>
<g fill="#c90d0c" stroke="#c90d0c" stroke-width=".21">
<path d="M88.3 140.3a1.37 1.37 0 0 1 1.4 1.3h-.2l-.1-.4-.3-.4-.8-.3z" fill-rule="evenodd"/>
<path d="M88.3 142.8l.8-.3 .3-.3 .1-.6h.2a1.37 1.37 0 0 1-1.4 1.4z" fill-rule="evenodd"/>
<path d="M88.3 142.8a1.37 1.37 0 0 1 1.4 1.4h-.2l-.1-.5-.3-.4-.8-.3z" fill-rule="evenodd"/>
<path d="M88.3 145.3l.8-.2 .3-.4 .1-.5h.2a1.37 1.37 0 0 1-1.4 1.4z" fill-rule="evenodd"/>
<path d="M88.3 145.3a1.37 1.37 0 0 1 1.4 1.4h-.2l-.1-.5-.3-.4-.8-.2z" fill-rule="evenodd"/>
<path d="M88.3 147.9l.8-.3 .3-.4 .1-.5h.2a1.37 1.37 0 0 1-1.4 1.4z" fill-rule="evenodd"/>
<path d="M88.3 147.9a1.37 1.37 0 0 1 1.4 1.4h-.2l-.1-.5-.3-.4-.8-.3z" fill-rule="evenodd"/>
<path d="M88.3 150.4l.8-.2 .3-.4 .1-.5h.2a1.37 1.37 0 0 1-1.4 1.4z" fill-rule="evenodd"/>
<path d="M102.5 88.5a1.28 1.28 0 0 1 1.5-.5 1.28 1.28 0 0 1 .9 1.2h-2.6z" fill-rule="evenodd"/>
<path d="M102.3 90h2.6a1.27 1.27 0 0 1-1.3 1.2 1.27 1.27 0 0 1-1.3-1.2z" fill-rule="evenodd"/>
<path d="M140.6 88.5a1.28 1.28 0 0 1 1.5-.5 1.28 1.28 0 0 1 .9 1.2h-2.6z" fill-rule="evenodd"/>
<path d="M140.4 90h2.6a1.27 1.27 0 0 1-1.3 1.2 1.27 1.27 0 0 1-1.3-1.2z" fill-rule="evenodd"/>
</g>
<g fill="none" stroke="#0dab76" stroke-width=".21">
<path d="M103.6 79.4v5.1M85.8 84.5v10.2h20.3M90.9 94.7v7.6M106.1 99.8v12.6M106.1 97.2h-2.5v7.6h-5.1M126.4 94.7h15.3M129 94.7v7.6M136.6 94.7v7.6M141.7 82v2.5M162 89.6v10.2M172.1 92.1v7.7M184.8 92.1h-5v7.7"/>
<path d="M184.8 84.5v15.3M197.5 89.6v2.5h-5M207.7 89.6v5.1M233.1 97.2h2.5v10.2M233.1 94.7h20.3M233.1 87.1h17.8M233.1 92.1h7.6M233.1 89.6h7.6M90.9 109.9v2.5M129 109.9v2.5M136.6 109.9v2.5M162 107.4v5"/>
<path d="M172.1 107.4v5M179.8 107.4v5M184.8 107.4v5M220.4 104.8h15.2M88.3 135.3v2.5M103.6 132.8v2.5M187.4 137.8v7.7h-5.1M197.5 137.8v10.2h-15.2M217.9 137.8v2.6h35.5M217.9 125.1v2.6M222.9 135.3h30.5M222.9 132.8h30.5"/>
<path d="M222.9 137.8h30.5M283.9 125.1v7.7M299.1 122.6h12.7M324.5 120.1v2.5h-5M88.3 153.1v5.1M88.3 155.6h17.8M90.9 148h15.2M103.6 145.5v2.5M106.1 153.1h-5.1v7.6h5.1M182.3 153.1h17.8M182.3 155.6h17.8M182.3 158.2h17.8"/>
<path d="M182.3 150.5h17.8M253.4 142.9h-7.6v2.6h7.6M283.9 145.5h5.1M289 140.4h17.8M88.3 165.8v2.5M106.1 163.2h-5.1v2.6M182.3 168.3h17.8M182.3 178.5h17.8M182.3 175.9h17.8M182.3 173.4h17.8M182.3 170.9h17.8M182.3 160.7h17.8"/>
<path d="M182.3 163.2h17.8M228 165.8h28M228 160.7h28M235.6 168.3h20.4M235.6 178.5h20.4M235.6 175.9h20.4M235.6 173.4h20.4M235.6 170.9h20.4M235.6 163.2h20.4M276.3 178.5h15.2M276.3 175.9h15.2M276.3 173.4h15.2"/>
<path d="M276.3 170.9h15.2M276.3 160.7v2.5h15.2M278.8 160.7h12.7M291.5 168.3h10.2v2.6M291.5 165.8h10.2M96 188.6h10.1M96 191.2h10.1M96 186.1h10.1M96 193.7h10.1M96 183.6h10.1M96 181h10.1M182.3 198.8h17.8"/>
<path d="M182.3 188.6h17.8M182.3 191.2h17.8M182.3 186.1h17.8M182.3 193.7h17.8M182.3 181h17.8M182.3 196.3h17.8M235.6 188.6h20.4M235.6 186.1h20.4M235.6 183.6h20.4M235.6 181h20.4M276.3 198.8h15.2M276.3 188.6h15.2"/>
<path d="M276.3 191.2h15.2M276.3 186.1h15.2M276.3 193.7h15.2M276.3 183.6h15.2M276.3 181h15.2M276.3 196.3h15.2M106.1 216.6v5M182.3 211.5h17.8M182.3 208.9h17.8M182.3 203.9h17.8M182.3 201.3h17.8M182.3 219.1h17.8"/>
<path d="M182.3 216.6h17.8M182.3 214h17.8M182.3 224.2h17.8M182.3 226.7h17.8"/>
</g>
<g fill="#0dab76" stroke="#0dab76" stroke-width=".21">
<circle cx="207.7" cy="92.1" r=".51"/>
<circle cx="106.1" cy="221.6" r=".51"/>
<circle cx="235.6" cy="97.2" r=".51"/>
<circle cx="222.9" cy="104.8" r=".51"/>
<circle cx="225.5" cy="104.8" r=".51"/>
<circle cx="228" cy="104.8" r=".51"/>
<circle cx="230.6" cy="104.8" r=".51"/>
<circle cx="233.1" cy="104.8" r=".51"/>
<circle cx="233.1" cy="97.2" r=".51"/>
<circle cx="235.6" cy="104.8" r=".51"/>
<circle cx="235.6" cy="107.4" r=".51"/>
<circle cx="90.9" cy="94.7" r=".51"/>
<circle cx="98.5" cy="94.7" r=".51"/>
<circle cx="103.6" cy="94.7" r=".51"/>
<circle cx="233.1" cy="87.1" r=".51"/>
<circle cx="103.6" cy="148" r=".51"/>
<circle cx="197.5" cy="92.1" r=".51"/>
<circle cx="187.4" cy="137.8" r=".51"/>
<circle cx="187.4" cy="142.9" r=".51"/>
<circle cx="197.5" cy="142.9" r=".51"/>
<circle cx="233.1" cy="92.1" r=".51"/>
<circle cx="233.1" cy="89.6" r=".51"/>
<circle cx="233.1" cy="94.7" r=".51"/>
<circle cx="184.8" cy="92.1" r=".51"/>
<circle cx="101" cy="153.1" r=".51"/>
<circle cx="324.5" cy="122.6" r=".51"/>
<circle cx="245.8" cy="142.9" r=".51"/>
<circle cx="88.3" cy="155.6" r=".51"/>
<circle cx="136.6" cy="94.7" r=".51"/>
<circle cx="129" cy="94.7" r=".51"/>
</g>
<text font-size="5.4" fill="#c90d0c" x="324.3" y="220.3">1.1</text>
<text font-size="4.5" fill="#c90d0c" x="236.1" y="209.8">BabyPatients SensorHub</text>
<g font-size="3.7" fill="#c90d0c">
<text x="102" y="66.1">1</text>
<text x="144.2" y="66.1">2</text>
<text x="186.3" y="66.1">3</text>
<text x="228.4" y="66.1">4</text>
<text x="270.5" y="66.1">5</text>
<text x="312.6" y="66.1">6</text>
<text x="78.9" y="89.5">A</text>
<text x="335.4" y="89.5">A</text>
<text x="78.9" y="132.3">B</text>
<text x="335.4" y="132.3">B</text>
<text x="78.8" y="175.2">C</text>
<text x="335.3" y="175.2">C</text>
<text x="78.8" y="218">D</text>
<text x="335.3" y="218">D</text>
<text x="102" y="241.3">1</text>
<text x="144.2" y="241.3">2</text>
<text x="186.3" y="241.3">3</text>
<text x="228.4" y="241.3">4</text>
<text x="270.5" y="241.3">5</text>
<text x="312.6" y="241.3">6</text>
</g>
<g font-size="3.6" fill="#c90d0c">
<text x="245.5" y="230.2">9/22/22</text>
<text x="258.4" y="230.2">12:08 PM</text>
<text x="245.8" y="236.6">samd21_sensorhub_1.1_jan2022</text>
</g>
<g font-size="3.1" fill="#c90d0c">
<text x="313.8" y="225.5">o</text>
<text x="303.9" y="230.2">&gt;DRGNO</text>
</g>
<text font-size="2.7" fill="#c90d0c" x="217.9" y="209">ISSUE</text>
<g font-size="2.5" fill="#c90d0c">
<text x="121.4" y="71.8">POWER AND FILTERING</text>
<text x="197.6" y="71.8">RESET</text>
<text x="228" y="71.8">USB AND BATTERY CHARGING</text>
<text x="316.9" y="158.2">RED LED</text>
<text x="235.7" y="198.8">BREAKOUTS</text>
<text x="325.2" y="209">2015</text>
<text x="213.8" y="214.4">DRAWN</text>
<text x="215" y="218.8">&gt;DRAWN</text>
<text x="213.8" y="223.2">CHECKED</text>
<text x="215" y="227.7">&gt;CHECKED</text>
<text x="213.8" y="232.1">DATE</text>
<text x="215" y="236.6">&gt;DATE</text>
</g>
<g font-size="2.5" fill="#808080">
<text x="103.6" y="82">5V</text>
<text x="200.1" y="83.2">SW1</text>
<text x="146" y="84.5" transform="rotate(-90 146 84.5)">+3V3</text>
<text x="131.5" y="94.7">3.3V_AP</text>
<text x="176.5" y="94.7" transform="rotate(-90 176.5 94.7)">+3V3</text>
<text x="192.5" y="92.1">RES</text>
<text x="197.6" y="92.1">ET</text>
<text x="162" y="97.2" transform="rotate(-90 162 97.2)">AREF</text>
<text x="205.2" y="99.8">GND</text>
<text x="98.5" y="107.4">EN</text>
<text x="203.1" y="112.1" transform="rotate(-90 203.1 112.1)">SPST_TACT-KMR2</text>
<text x="233.1" y="112.4">GND</text>
<text x="159" y="117.5">GND</text>
<text x="299.1" y="122.6">GND</text>
<text x="328.9" y="122.6" transform="rotate(-90 328.9 122.6)">+3V3</text>
<text x="87.3" y="131.7">3.3V</text>
<text x="222.2" y="127.7" transform="rotate(-90 222.2 127.7)">+3V3</text>
<text x="256" y="127.7">U6</text>
<text x="288.2" y="127.7" transform="rotate(-90 288.2 127.7)">+3V3</text>
<text x="216.4" y="136.6" transform="rotate(-90 216.4 136.6)">R16</text>
<text x="221.2" y="134" transform="rotate(-90 221.2 134)">10K</text>
<text x="228" y="135.3">D4_FLASHMOSI</text>
<text x="228" y="132.8">D3_FLASHSCK</text>
<text x="228" y="137.8">D2_FLASHMISO</text>
<text x="90.9" y="140.4">L1</text>
<text x="116.3" y="140.4">ATSAMD21G18_QFN</text>
<text x="228" y="140.4">FLASH_CS +3V3</text>
<text x="291.5" y="140.4">D8_NEOPIX</text>
<text x="90.9" y="148">RESET</text>
<text x="102.1" y="144.2" transform="rotate(-90 102.1 144.2)">R8</text>
<text x="106.9" y="144.2" transform="rotate(-90 106.9 144.2)">10K</text>
<text x="107.7" y="144.4">3.3V</text>
<text x="87.3" y="153.1" transform="rotate(-90 87.3 153.1)">FB - 30Ohm</text>
<text x="98.5" y="155.6" transform="rotate(-90 98.5 155.6)">+3V3</text>
<text x="189.9" y="153.1">AREF</text>
<text x="189.9" y="155.6">INT4</text>
<text x="189.9" y="150.5">D14_HB</text>
<text x="256" y="150.5">2MB Flash</text>
<text x="316.9" y="153.1">GND</text>
<text x="83.6" y="160.3">C4</text>
<text x="189.9" y="160.7">D8_NEOPIX</text>
<text x="189.9" y="158.2">INT5</text>
<text x="278.8" y="160.7">RESET</text>
<text x="80.4" y="165.4">0.</text>
<text x="82.5" y="165.4">1uF</text>
<text x="189.9" y="163.2">FLASH_CS</text>
<text x="235.7" y="163.2">EN</text>
<text x="273.7" y="163.2" transform="rotate(-90 273.7 163.2)">+3V3</text>
<text x="296.6" y="165.8">AREF</text>
<text x="85.8" y="173.4">GND</text>
<text x="189.9" y="168.3">D4_FLASHMOSI</text>
<text x="189.9" y="173.4">D1</text>
<text x="189.9" y="170.9">D3_FLASHSCK</text>
<text x="235.7" y="173.4">D11</text>
<text x="235.7" y="170.9">D12</text>
<text x="235.7" y="168.3">D13_HB</text>
<text x="276.3" y="173.4">A1</text>
<text x="276.3" y="170.9">A0</text>
<text x="189.9" y="175.9">D0</text>
<text x="189.9" y="178.5">SDA_SENSOR0</text>
<text x="235.7" y="178.5">D9</text>
<text x="235.7" y="175.9">D10</text>
<text x="276.3" y="178.5">A3</text>
<text x="276.3" y="175.9">A2</text>
<text x="299.1" y="175.9">GND</text>
<text x="96" y="181">A5</text>
<text x="96" y="183.6">RXLED</text>
<text x="189.9" y="181">SCL_SENSOR0</text>
<text x="235.7" y="181">D6</text>
<text x="235.7" y="183.6">D5</text>
<text x="276.3" y="183.6">A5</text>
<text x="276.3" y="181">A4</text>
<text x="96" y="191.2">MOSI</text>
<text x="96" y="186.1">INT8</text>
<text x="96" y="188.6">INT9</text>
<text x="189.9" y="186.1">D2_FLASHMISO</text>
<text x="189.9" y="188.6">D5_HEALTH</text>
<text x="189.9" y="191.2">SDA_SENSOR1</text>
<text x="235.7" y="186.1">SCL</text>
<text x="235.7" y="188.6">SDA</text>
<text x="276.3" y="188.6">MOSI</text>
<text x="276.3" y="191.2">MISO</text>
<text x="276.3" y="186.1">SCK</text>
<text x="96" y="196.2">TXD</text>
<text x="96" y="193.7">SCK</text>
<text x="189.9" y="196.2">D10</text>
<text x="189.9" y="193.7">SCL_SENSOR1</text>
<text x="276.3" y="196.2">D1</text>
<text x="276.3" y="193.7">D0</text>
<text x="96" y="198.8">RXD</text>
<text x="189.9" y="198.8">D12</text>
<text x="189.9" y="203.9">D7</text>
<text x="189.9" y="201.3">D6</text>
<text x="273.7" y="203.9">GND</text>
<text x="189.9" y="208.9">SDA</text>
<text x="189.9" y="211.5">SCL</text>
<text x="189.9" y="214">USB_D_N</text>
<text x="189.9" y="221.6">USBHOSTEN</text>
<text x="189.9" y="219.1">TXLED</text>
<text x="189.9" y="216.6">USB_D_P</text>
<text x="189.9" y="224.2">SWCLK</text>
<text x="189.9" y="226.7">SWDIO</text>
<text x="111.2" y="229.3">U$9</text>
</g>
<g font-size="2.5" fill="#0dab76">
<text x="230.6" y="125.1">Internal SPI on SERCOM 2</text>
<text x="123.9" y="234.3">Note: FLASH_CS is PA13 on original</text>
</g>
<g font-size="2.1" fill="#808080">
<text x="198.6" y="89.2">1</text>
<text x="205.5" y="89.2">2</text>
<text x="229.4" y="87.8">V</text>
<text x="233.5" y="86.7">1</text>
<text x="233.5" y="89.2">2</text>
<text x="107.1" y="94.3">1</text>
<text x="111" y="95.4">IN</text>
<text x="117.1" y="95.4">OUT</text>
<text x="124.3" y="94.3">5</text>
<text x="198.6" y="91.8">3</text>
<text x="205.5" y="91.8">4</text>
<text x="228" y="92.9">D+</text>
<text x="228.5" y="90.4">D-</text>
<text x="228.6" y="95.4">ID</text>
<text x="233.5" y="91.8">3</text>
<text x="233.5" y="94.3">4</text>
<text x="107.1" y="96.9">3</text>
<text x="107.1" y="99.4">2</text>
<text x="111" y="98">EN</text>
<text x="111" y="100.5">GND</text>
<text x="118.9" y="100.5">P4</text>
<text x="124.3" y="99.4">4</text>
<text x="226" y="98">GND</text>
<text x="233.5" y="96.9">5</text>
<text x="220.1" y="104.5" transform="rotate(-90 220.1 104.5)">6</text>
<text x="222.6" y="104.5" transform="rotate(-90 222.6 104.5)">11</text>
<text x="225.1" y="104.5" transform="rotate(-90 225.1 104.5)">7</text>
<text x="227.7" y="104.5" transform="rotate(-90 227.7 104.5)">8</text>
<text x="230.2" y="104.5" transform="rotate(-90 230.2 104.5)">9</text>
<text x="232.8" y="104.5" transform="rotate(-90 232.8 104.5)">10</text>
<text x="221.2" y="113.1" transform="rotate(-90 221.2 113.1)">GND2</text>
<text x="223.7" y="113.1" transform="rotate(-90 223.7 113.1)">GND3</text>
<text x="226.3" y="113.1" transform="rotate(-90 226.3 113.1)">GND4</text>
<text x="228.8" y="113.1" transform="rotate(-90 228.8 113.1)">GND5</text>
<text x="231.3" y="113.1" transform="rotate(-90 231.3 113.1)">GND6</text>
<text x="233.9" y="113.1" transform="rotate(-90 233.9 113.1)">GN</text>
<text x="233.9" y="109.9" transform="rotate(-90 233.9 109.9)">D7</text>
<text x="254.4" y="132.4">6</text>
<text x="254.4" y="134.9">5</text>
<text x="254.4" y="137.5">2</text>
<text x="258.3" y="133.5">SCK</text>
<text x="258.3" y="136.1">MOSI</text>
<text x="274.5" y="133.5">VCC</text>
<text x="281.7" y="132.4">8</text>
<text x="325.3" y="134.5" transform="rotate(-90 325.3 134.5)">VDD</text>
<text x="254.4" y="140">1</text>
<text x="254.4" y="142.6">3</text>
<text x="258.3" y="138.6">MISO</text>
<text x="258.3" y="141.1">SSEL</text>
<text x="258.3" y="143.7">WP#/IO2</text>
<text x="314.2" y="141.1">DI</text>
<text x="320.2" y="140.6" transform="rotate(-90 320.2 140.6)">GND</text>
<text x="321.5" y="141.1">DO</text>
<text x="106.5" y="147.6">40</text>
<text x="113.5" y="148.8">/RESET</text>
<text x="150.2" y="146.2">PA00/EINT0/SERCOM1.0</text>
<text x="150.2" y="148.8">PA01/EINT1/SERCOM1.1</text>
<text x="179.6" y="145.1">1</text>
<text x="179.6" y="147.6">2</text>
<text x="254.4" y="145.1">7</text>
<text x="258.3" y="146.2">HOLD#/IO3</text>
<text x="274.8" y="146.2">VSS</text>
<text x="281.7" y="145.1">4</text>
<text x="104.5" y="152.7">17*2</text>
<text x="107.7" y="155.3">6</text>
<text x="113.5" y="153.8">VDDIO</text>
<text x="148.1" y="151.3">PA02/EINT2/AIN0/Y0/VOUT</text>
<text x="150.2" y="153.8">PA03/EINT3/VREFA/AIN1</text>
<text x="179.6" y="150.2">3</text>
<text x="179.6" y="152.7">4</text>
<text x="179.6" y="155.3">9</text>
<text x="106.5" y="160.3">44</text>
<text x="113.5" y="156.4">VDDA</text>
<text x="113.5" y="161.5">VDDIN</text>
<text x="137.2" y="156.4">PA04/EINT4/VREFB/AIN4/SERCOM0.0</text>
<text x="144.9" y="161.5">PA06/EINT6/AIN6/SERCOM0.2</text>
<text x="144.9" y="158.9">PA05/EINT5/AIN5/SERCOM0.1</text>
<text x="179.6" y="160.3">11</text>
<text x="179.6" y="157.8">10</text>
<text x="106.5" y="162.9">43</text>
<text x="113.5" y="164">VDDCORE</text>
<text x="142.6" y="164">PA07/I7/AIN7/SERCOM0.3/I2SD0</text>
<text x="179.6" y="168">13</text>
<text x="179.6" y="162.9">12</text>
<text x="134.5" y="171.6">PA09/I2C/I9/AIN17/SERCOM0+2.1/I2SMC</text>
<text x="137.5" y="169.1">PA08/I2C/AIN16/SERCOM0+2.0/I2SD1</text>
<text x="179.6" y="170.5">14</text>
<text x="179.6" y="173">15</text>
<text x="137.6" y="174.2">PA10/I10/AIN18/SERCOM0+2.2/I2SCK</text>
<text x="138.4" y="176.7">PA11/I11/AIN19/SERCOM0+2.3/I2SF0</text>
<text x="147" y="179.2">PA12/I12/I2C/SERCOM2+4.0</text>
<text x="179.6" y="175.6">16</text>
<text x="179.6" y="178.1">21</text>
<text x="106.5" y="180.7">47</text>
<text x="106.5" y="183.2">48</text>
<text x="107.7" y="185.7">7</text>
<text x="113.5" y="181.8">PB02/I2/AIN10/SERCOM5.0</text>
<text x="113.5" y="184.3">PB03/I3/AIN11/SERCOM5.1</text>
<text x="147" y="181.8">PA13/I13/I2C/SERCOM2+4.1</text>
<text x="179.6" y="185.7">23</text>
<text x="179.6" y="180.7">22</text>
<text x="106.5" y="190.8">19</text>
<text x="107.7" y="188.3">8</text>
<text x="113.5" y="186.9">PB08/I8/AIN2/SERCOM4.0</text>
<text x="113.5" y="189.4">PB09/I9/AIN3/SERCOM4.1</text>
<text x="113.5" y="191.9">PB10/I10/SERCOM4.2/I2SMC</text>
<text x="148.1" y="191.9">PA16/I2C/I0/SERCOM1+3.0</text>
<text x="150.9" y="189.4">PA15/I15/SERCOM2+4.3</text>
<text x="150.9" y="186.9">PA14/I14/SERCOM2+4.2</text>
<text x="179.6" y="190.8">25</text>
<text x="179.6" y="188.3">24</text>
<text x="106.5" y="193.4">20</text>
<text x="106.5" y="195.9">37</text>
<text x="113.5" y="194.5">PB11/I11/SERCOM4.3/I2SCL</text>
<text x="113.5" y="197">PB22/I6/SERCOM5.2</text>
<text x="148.1" y="194.5">PA17/I2C/I1/SERCOM1+3.1</text>
<text x="152.1" y="197">PA18/I2/SERCOM1+3.2</text>
<text x="179.6" y="193.4">26</text>
<text x="179.6" y="195.9">27</text>
<text x="106.5" y="198.4">38</text>
<text x="113.5" y="199.5">PB23/I7/SERCOM5.3</text>
<text x="145.3" y="202.1">PA20/I4/SERCOM3+5.2/I2SSC</text>
<text x="145.5" y="199.5">PA19/I3/SERCOM1+3.3/I2SD0</text>
<text x="179.6" y="198.4">28</text>
<text x="179.6" y="201">29</text>
<text x="179.6" y="203.5">30</text>
<text x="144.4" y="204.6">PA21/I5/SERCOM3+5.3/I2SFS0</text>
<text x="148.1" y="209.7">PA22/I2C/I6/SERCOM3+5.0</text>
<text x="179.6" y="208.6">31</text>
<text x="143.2" y="212.2">PA23/I2C/I7/SERCOM3+5.1/SOF</text>
<text x="148" y="214.8">PA24/I12/SERCOM3+5.2/D-</text>
<text x="179.6" y="211.1">32</text>
<text x="179.6" y="213.7">33</text>
<text x="104.5" y="216.2">18*4</text>
<text x="107.7" y="221.3">5</text>
<text x="113.5" y="217.3">GND</text>
<text x="147.5" y="217.3">PA25/I13/SERCOM3+5.3/D+</text>
<text x="166.3" y="219.9">PA27/I15</text>
<text x="179.6" y="216.2">34</text>
<text x="179.6" y="218.7">39</text>
<text x="179.6" y="221.3">41</text>
<text x="113.5" y="222.4">GNDA</text>
<text x="146.7" y="224.9">PA30/I10/SECOM1.2/SWCLK</text>
<text x="147.2" y="227.5">PA31/I11/SECOM1.3/SWDIO</text>
<text x="167.5" y="222.4">PA28/I8</text>
<text x="179.6" y="223.8">45</text>
<text x="179.6" y="226.4">46</text>
</g>
<g font-size="1.8" fill="#808080">
<text x="84.3" y="81">VBUS</text>
<text x="249.4" y="83.5">VBUS</text>
<text x="108.7" y="91.1">U4</text>
<text x="242" y="92.8">USB_D_P</text>
<text x="242" y="90.2">USB_D_N</text>
<text x="108.7" y="104.8">AP2112-3.3</text>
<text x="89.4" y="117.5">GND</text>
<text x="104.6" y="117.5">GND</text>
<text x="127.5" y="117.5">GND</text>
<text x="135.1" y="117.5">GND</text>
<text x="170.6" y="117.5">GND</text>
<text x="178.3" y="117.5">GND GND</text>
<text x="185" y="126.4">GND</text>
<text x="195.1" y="126.4">GND</text>
<text x="287.5" y="150.5">GND</text>
<text x="224.5" y="167.3" transform="rotate(-90 224.5 167.3)">VBUSVBAT</text>
<text x="99.5" y="178.5">GND</text>
<text x="104.6" y="226.7">GND</text>
<text x="205.7" y="224.8">TP1</text>
<text x="205.7" y="227.4">TP2</text>
</g>
<g font-size="1.8" fill="#c90d0c">
<text x="315.4" y="129.5">WS2812B</text>
<text x="321.5" y="208.6">C</text>
</g>
</svg>
